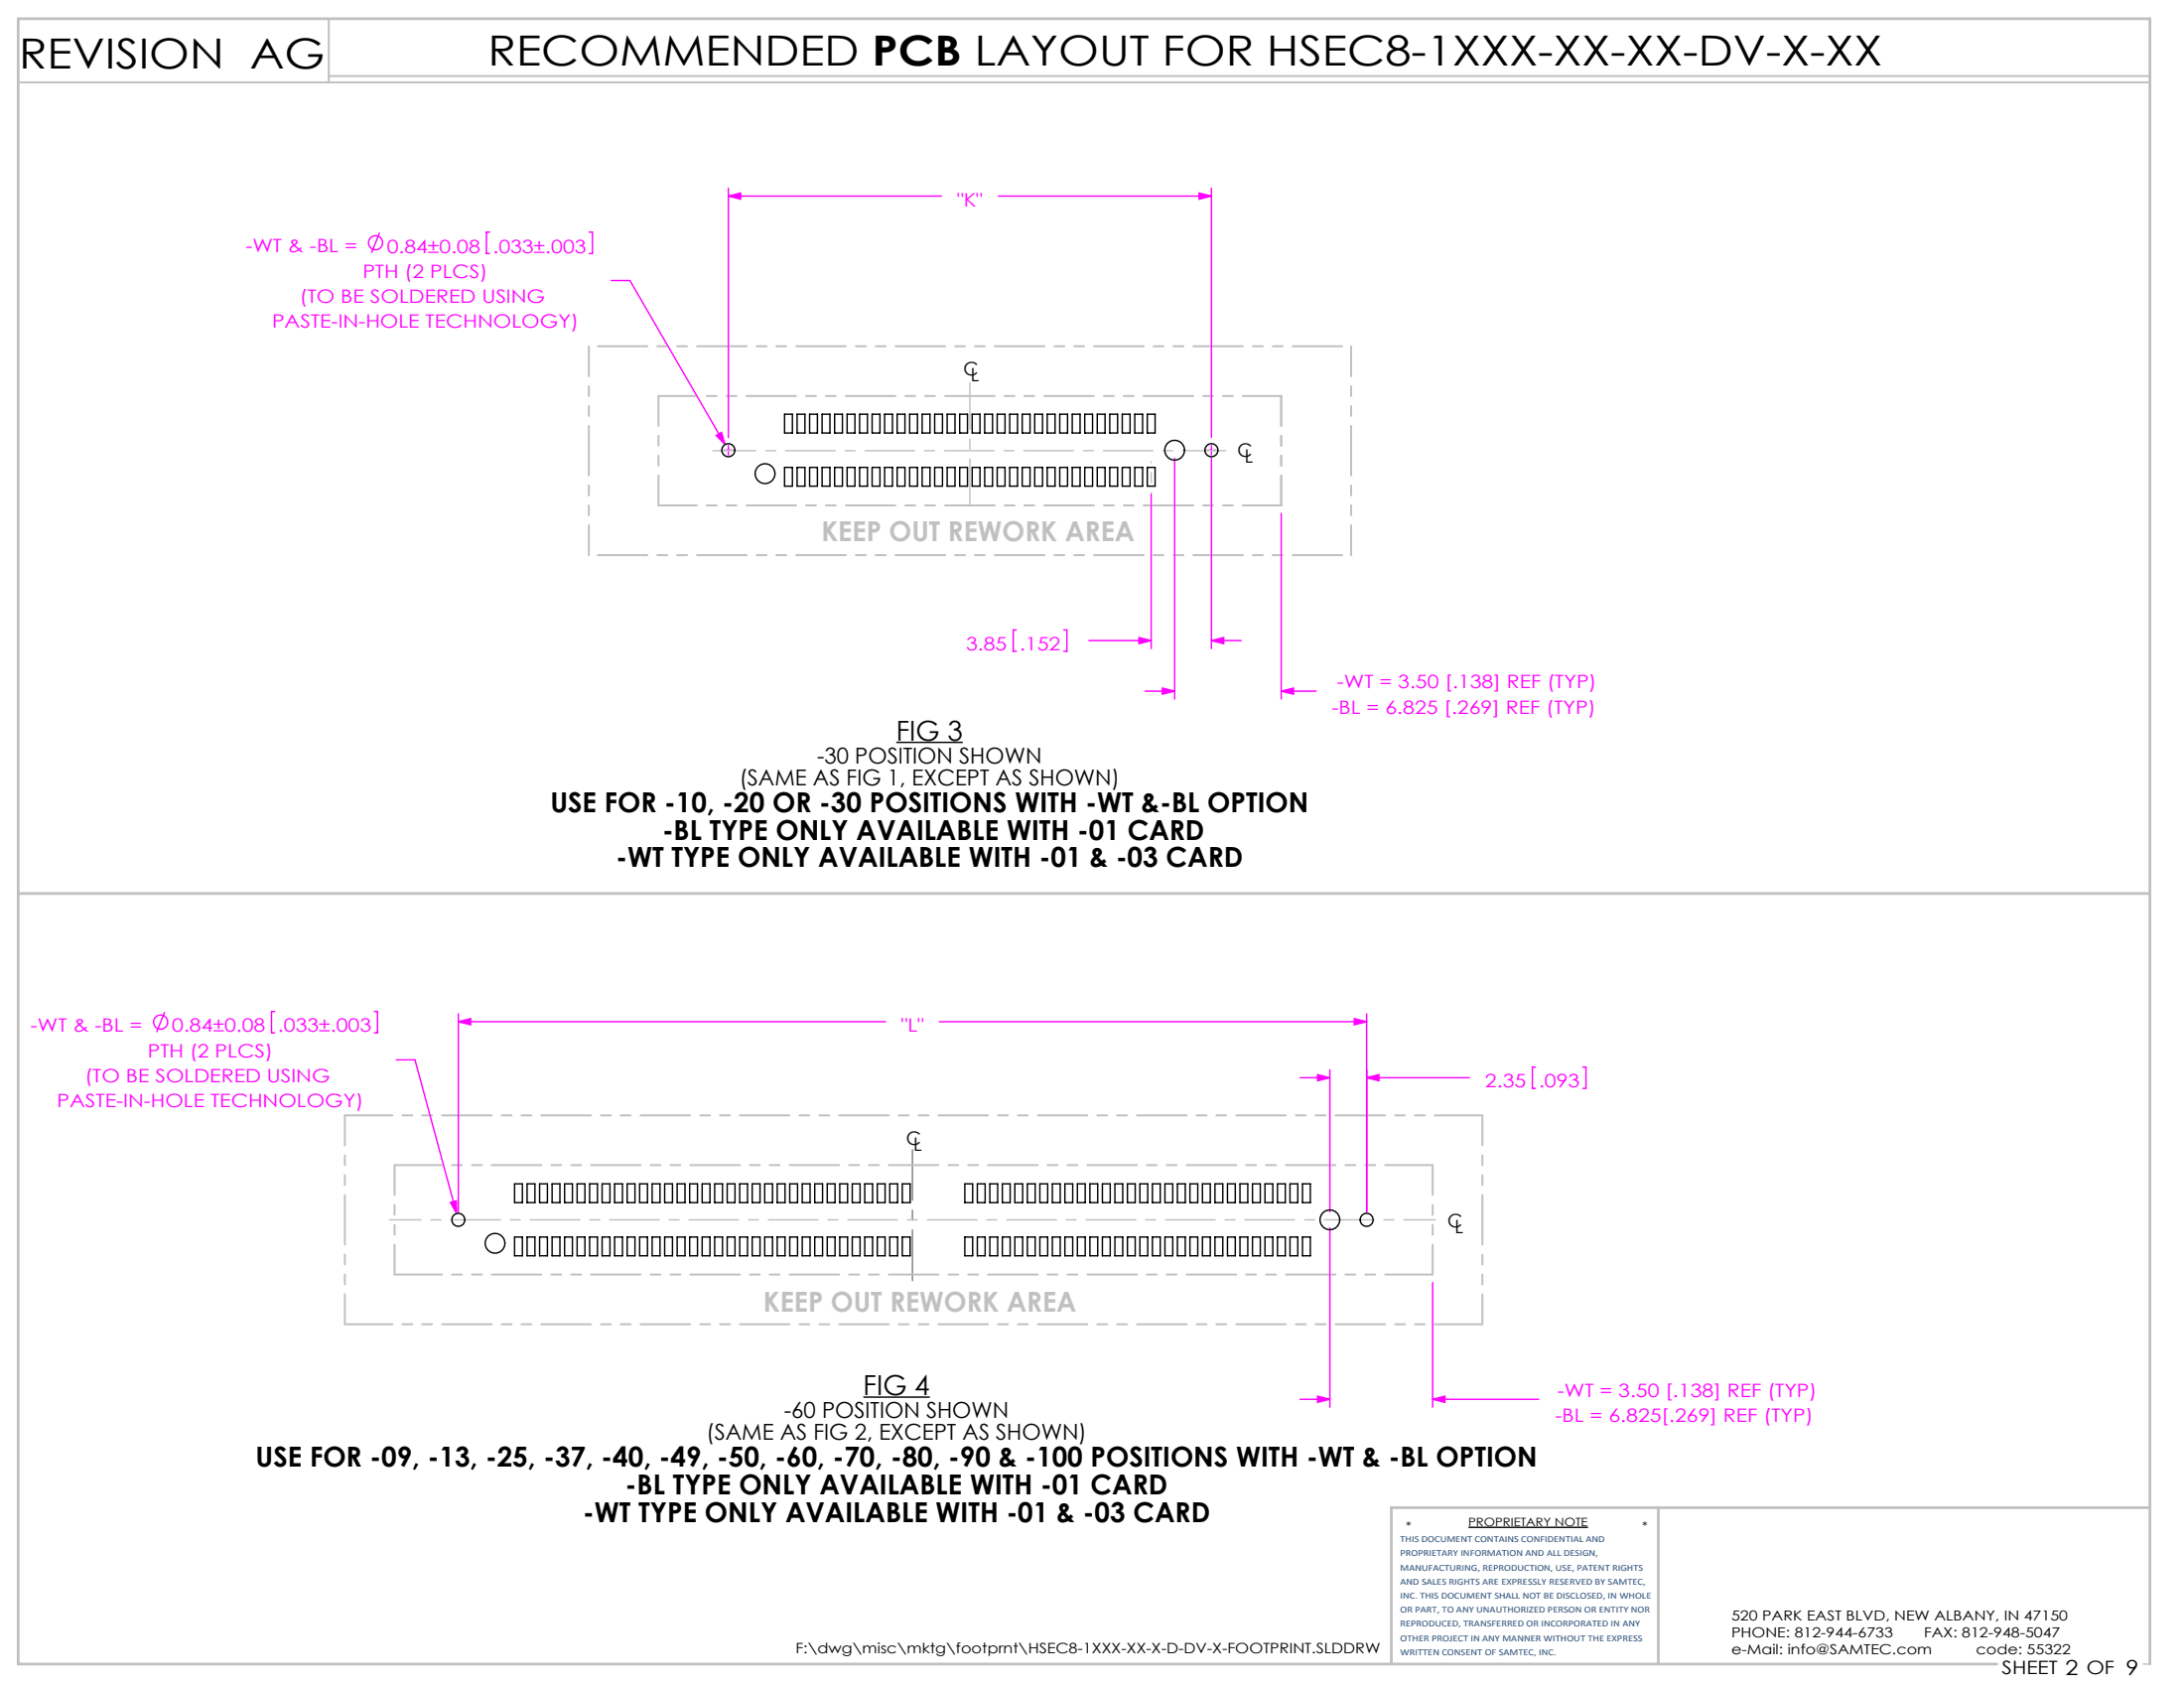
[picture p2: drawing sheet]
<svg xmlns="http://www.w3.org/2000/svg" width="279mm" height="216mm" viewBox="0 0 279 216" stroke-linecap="round" stroke-linejoin="round" font-family="sans-serif">
<path d="M114.7 94.9h8.5M110.4 178.7h8.6M187.9 195.4h15.3" fill="none" stroke="#000" stroke-width=".18"/>
<path d="M274.2 212.8h.8" fill="none" stroke="#c0c0c0" stroke-width=".18"/>
<path d="M2.3 10.5h272.7M42.1 2.4v8.1M42.1 9.7h232.9" fill="none" stroke="#c0c0c0" stroke-width=".25"/>
<path d="M2.3 114.3h272.7M212.2 192.8v20M275 192.8h-97v20M255.5 212.8h-253.2v-210.4h272.7v210.4" fill="none" stroke="#c0c0c0" stroke-width=".35"/>
<g fill="none" stroke="#f0f" stroke-width=".18">
<path d="M48.6 29.8l-1.1 2.5M62.6 29.7h-.4v2.7h.4M75.4 29.7h.4v2.7h-.4M78.2 35.9h2.4l12.2 21M93.2 25.1l1.6-.4v.8zM93.2 24.1v31.9M93.2 25.1h27.2M127.7 25.1h27.3M153.4 24.7l1.6 .4-1.6 .4zM155 24.1v31.9M91.6 55.7l.7-.4 .5 1.6zM92.6 57.6h1.2"/>
<path d="M93.2 57v1.2M150.3 58.6v30.8M154.4 57.6h1.2M155 57v1.2M155 58.6v24.4M147.3 63.2v19.8M163.9 65.7v23.7M130 80.6h-.4v2.7h.4M136.1 80.6h.4v2.7h-.4M139.3 81.9h8M145.7 81.5l1.6 .4-1.6 .4zM146.5 88.4h3.8"/>
<path d="M148.7 88l1.6 .4-1.6 .4zM155 81.9l1.6-.4v.8zM155 81.9h3.8M163.9 88.4l1.6-.4v.8zM163.9 88.4h4.5M21.1 129.4l-1.1 2.6M35.1 129.4h-.4v2.7h.4M47.9 129.4h.4v2.7h-.4M50.7 135.6h2.4l5.3 19.6M58.6 130.7l1.6-.4v.8zM58.6 129.7v25.3M58.6 130.7h54.7"/>
<path d="M120.2 130.7h54.6M166.3 137.8h3.8M168.6 137.5l1.5 .3-1.5 .4zM170.1 136.8v18.2M173.3 130.3l1.5 .4-1.5 .4zM174.8 137.8l1.6-.3v.7zM174.8 129.7v25.3M174.8 137.8h13.2M196.4 136.5h-.4v2.7h.4M202.5 136.5h.4v2.7h-.4M57.6 153.8l.8-.2v1.6zM170.1 157v23"/>
<path d="M166.3 179h3.8M168.6 178.6l1.5 .4-1.5 .4zM183.3 179l1.6-.4v.8zM183.3 164v16M183.3 179h13.5"/>
<circle cx="48" cy="31" r=".9"/>
<circle cx="20.6" cy="130.7" r=".9"/>
</g>
<path d="M116.7 147v16.8" fill="none" stroke="#808080" stroke-width=".18" stroke-dasharray="15.2 1.3 1.3 1.3" stroke-dashoffset="8.8"/>
<path d="M147.3 59.1v4" fill="none" stroke="#c0c0c0" stroke-width=".18" stroke-dasharray="15.2 1.3 1.3 1.3" stroke-dashoffset="15.1"/>
<path d="M49.8 156h133.8" fill="none" stroke="#c0c0c0" stroke-width=".18" stroke-dasharray="6.3 1.3 1.3 1.3" stroke-dashoffset="2.3"/>
<path d="M91.2 57.6h65.6" fill="none" stroke="#c0c0c0" stroke-width=".18" stroke-dasharray="6.3 1.3 1.3 1.3" stroke-dashoffset=".9"/>
<path d="M124.1 49v15.6" fill="none" stroke="#c0c0c0" stroke-width=".18" stroke-dasharray="6.3 1.3 1.3 1.3" stroke-dashoffset=".4"/>
<path d="M44.1 142.7h145.5M50.5 149h132.8M44.1 169.4h145.5M50.5 163h132.8" fill="none" stroke="#c0c0c0" stroke-width=".25" stroke-dasharray="6.3 1.3 1.3 1.3 1.3 1.3" stroke-dashoffset=".3"/>
<path d="M75.3 44.3v26.7M84.2 50.6v14M163.9 50.6v14M172.8 44.3v26.7M44.1 142.7v26.7M50.5 149v14M183.3 149v14M189.6 142.7v26.7" fill="none" stroke="#c0c0c0" stroke-width=".25" stroke-dasharray="6.3 1.3 1.3 1.3 1.3 1.3" stroke-dashoffset="2.5"/>
<path d="M84.2 50.6h79.7M84.2 64.6h79.7" fill="none" stroke="#c0c0c0" stroke-width=".25" stroke-dasharray="6.3 1.3 1.3 1.3 1.3 1.3" stroke-dashoffset="1.4"/>
<path d="M75.3 44.3h97.5M75.3 71h97.5" fill="none" stroke="#c0c0c0" stroke-width=".25" stroke-dasharray="6.3 1.3 1.3 1.3 1.3 1.3" stroke-dashoffset="-1.1"/>
<g fill="#f0f">
<path d="M168.6 178.6l1.5 .4-1.5 .4zM183.3 179l1.6-.4v.8zM145.7 81.5l1.6 .4-1.6 .4zM155 81.9l1.6-.4v.8zM148.7 88l1.6 .4-1.6 .4zM163.9 88.4l1.6-.4v.8z"/>
<path d="M173.3 130.3l1.5 .4-1.5 .4zM58.6 130.7l1.6-.4v.8zM57.6 153.8l.8 1.4v-1.6zM168.6 137.5l1.5 .3-1.5 .4zM174.8 137.8l1.6-.3v.7zM153.4 24.7l1.6 .4-1.6 .4zM93.2 25.1l1.6-.4v.8zM91.6 55.7l1.2 1.2-.5-1.6z"/>
</g>
<g fill="none" stroke="#000" stroke-width=".18">
<path d="M100.4 59.8h1v2.4h-1zM100.4 53h1v2.4h-1zM102 59.8h1v2.4h-1zM102 53h1v2.4h-1zM103.6 59.8h1v2.4h-1zM103.6 53h1v2.4h-1zM105.2 59.8h1v2.4h-1zM105.2 53h1v2.4h-1zM106.8 59.8h1v2.4h-1zM106.8 53h1v2.4h-1zM108.4 59.8h1v2.4h-1zM108.4 53h1v2.4h-1z"/>
<path d="M110 59.8h1v2.4h-1zM110 53h1v2.4h-1zM111.6 59.8h1v2.4h-1zM111.6 53h1v2.4h-1zM113.2 59.8h1v2.4h-1zM113.2 53h1v2.4h-1zM114.8 59.8h1v2.4h-1zM114.8 53h1v2.4h-1zM116.4 59.8h1v2.4h-1zM116.4 53h1v2.4h-1zM118 59.8h1v2.4h-1zM118 53h1v2.4h-1z"/>
<path d="M119.6 59.8h1v2.4h-1zM119.6 53h1v2.4h-1zM121.2 59.8h1v2.4h-1zM121.2 53h1v2.4h-1zM122.8 59.8h1v2.4h-1zM122.8 53h1v2.4h-1zM124.4 59.8h1v2.4h-1zM124.4 53h1v2.4h-1zM126 59.8h1v2.4h-1zM126 53h1v2.4h-1zM127.6 59.8h1v2.4h-1zM127.6 53h1v2.4h-1z"/>
<path d="M129.2 59.8h1v2.4h-1zM129.2 53h1v2.4h-1zM130.8 59.8h1v2.4h-1zM130.8 53h1v2.4h-1zM132.4 59.8h1v2.4h-1zM132.4 53h1v2.4h-1zM134 59.8h1v2.4h-1zM134 53h1v2.4h-1zM135.6 59.8h1v2.4h-1zM135.6 53h1v2.4h-1zM137.2 59.8h1v2.4h-1zM137.2 53h1v2.4h-1z"/>
<path d="M138.8 59.8h1v2.4h-1zM138.8 53h1v2.4h-1zM140.4 59.8h1v2.4h-1zM140.4 53h1v2.4h-1zM142 59.8h1v2.4h-1zM142 53h1v2.4h-1zM143.6 59.8h1v2.4h-1zM143.6 53h1v2.4h-1zM145.2 59.8h1v2.4h-1zM145.2 53h1v2.4h-1zM146.8 59.8h1v2.4h-1zM146.8 53h1v2.4h-1z"/>
<path d="M65.8 151.4h1v2.4h-1zM65.8 158.2h1v2.4h-1zM67.4 151.4h1v2.4h-1zM67.4 158.2h1v2.4h-1zM69 151.4h1v2.4h-1zM69 158.2h1v2.4h-1zM70.6 151.4h1v2.4h-1zM70.6 158.2h1v2.4h-1zM72.2 151.4h1v2.4h-1zM72.2 158.2h1v2.4h-1zM73.8 151.4h1v2.4h-1zM73.8 158.2h1v2.4h-1z"/>
<path d="M75.4 151.4h1v2.4h-1zM75.4 158.2h1v2.4h-1zM77 151.4h1v2.4h-1zM77 158.2h1v2.4h-1zM78.6 151.4h1v2.4h-1zM78.6 158.2h1v2.4h-1zM80.2 151.4h1v2.4h-1zM80.2 158.2h1v2.4h-1zM81.8 151.4h1v2.4h-1zM81.8 158.2h1v2.4h-1zM83.4 151.4h1v2.4h-1zM83.4 158.2h1v2.4h-1z"/>
<path d="M85 151.4h1v2.4h-1zM85 158.2h1v2.4h-1zM86.6 151.4h1v2.4h-1zM86.6 158.2h1v2.4h-1zM88.2 151.4h1v2.4h-1zM88.2 158.2h1v2.4h-1zM89.8 151.4h1v2.4h-1zM89.8 158.2h1v2.4h-1zM91.4 151.4h1v2.4h-1zM91.4 158.2h1v2.4h-1zM93 151.4h1v2.4h-1zM93 158.2h1v2.4h-1z"/>
<path d="M94.6 151.4h1v2.4h-1zM94.6 158.2h1v2.4h-1zM96.2 151.4h1v2.4h-1zM96.2 158.2h1v2.4h-1zM97.8 151.4h1v2.4h-1zM97.8 158.2h1v2.4h-1zM99.4 151.4h1v2.4h-1zM99.4 158.2h1v2.4h-1zM101 151.4h1v2.4h-1zM101 158.2h1v2.4h-1zM102.6 151.4h1v2.4h-1zM102.6 158.2h1v2.4h-1z"/>
<path d="M104.2 151.4h1v2.4h-1zM104.2 158.2h1v2.4h-1zM105.8 151.4h1v2.4h-1zM105.8 158.2h1v2.4h-1zM107.4 151.4h1v2.4h-1zM107.4 158.2h1v2.4h-1zM109 151.4h1v2.4h-1zM109 158.2h1v2.4h-1zM110.6 151.4h1v2.4h-1zM110.6 158.2h1v2.4h-1zM112.2 151.4h1v2.4h-1zM112.2 158.2h1v2.4h-1z"/>
<path d="M113.8 151.4h1v2.4h-1zM113.8 158.2h1v2.4h-1zM115.4 151.4h1v2.4h-1zM115.4 158.2h1v2.4h-1zM123.4 151.4h1v2.4h-1zM123.4 158.2h1v2.4h-1zM125 151.4h1v2.4h-1zM125 158.2h1v2.4h-1zM126.6 151.4h1v2.4h-1zM126.6 158.2h1v2.4h-1zM128.2 151.4h1v2.4h-1zM128.2 158.2h1v2.4h-1z"/>
<path d="M129.8 151.4h1v2.4h-1zM129.8 158.2h1v2.4h-1zM131.4 151.4h1v2.4h-1zM131.4 158.2h1v2.4h-1zM133 151.4h1v2.4h-1zM133 158.2h1v2.4h-1zM134.6 151.4h1v2.4h-1zM134.6 158.2h1v2.4h-1zM136.2 151.4h1v2.4h-1zM136.2 158.2h1v2.4h-1zM137.8 151.4h1v2.4h-1zM137.8 158.2h1v2.4h-1z"/>
<path d="M139.4 151.4h1v2.4h-1zM139.4 158.2h1v2.4h-1zM141 151.4h1v2.4h-1zM141 158.2h1v2.4h-1zM142.6 151.4h1v2.4h-1zM142.6 158.2h1v2.4h-1zM144.2 151.4h1v2.4h-1zM144.2 158.2h1v2.4h-1zM145.8 151.4h1v2.4h-1zM145.8 158.2h1v2.4h-1zM147.4 151.4h1v2.4h-1zM147.4 158.2h1v2.4h-1z"/>
<path d="M149 151.4h1v2.4h-1zM149 158.2h1v2.4h-1zM150.6 151.4h1v2.4h-1zM150.6 158.2h1v2.4h-1zM152.2 151.4h1v2.4h-1zM152.2 158.2h1v2.4h-1zM153.8 151.4h1v2.4h-1zM153.8 158.2h1v2.4h-1zM155.4 151.4h1v2.4h-1zM155.4 158.2h1v2.4h-1zM157 151.4h1v2.4h-1zM157 158.2h1v2.4h-1z"/>
<path d="M158.6 151.4h1v2.4h-1zM158.6 158.2h1v2.4h-1zM160.2 151.4h1v2.4h-1zM160.2 158.2h1v2.4h-1zM161.8 151.4h1v2.4h-1zM161.8 158.2h1v2.4h-1zM163.4 151.4h1v2.4h-1zM163.4 158.2h1v2.4h-1zM165 151.4h1v2.4h-1zM165 158.2h1v2.4h-1zM166.6 151.4h1v2.4h-1zM166.6 158.2h1v2.4h-1z"/>
<circle cx="93.2" cy="57.6" r=".84"/>
<circle cx="150.3" cy="57.6" r="1.27"/>
<circle cx="155" cy="57.6" r=".84"/>
<circle cx="97.9" cy="60.6" r="1.27"/>
<circle cx="58.6" cy="156" r=".84"/>
<circle cx="63.3" cy="159" r="1.27"/>
<circle cx="170.1" cy="156" r="1.27"/>
<circle cx="174.8" cy="156" r=".84"/>
</g>
<g font-size="5.3">
<text x="2.4" y="8.7">REVISION AG</text>
<text x="62.4" y="8.4">RECOMMENDED PCB LAYOUT FOR HSEC8-1XXX-XX-XX-DV-X-XX</text>
</g>
<g font-size="3.5" fill="#c0c0c0">
<text x="105.1" y="69.2">KEEP OUT REWORK AREA</text>
<text x="97.6" y="167.8">KEEP OUT REWORK AREA</text>
</g>
<g font-size="3.5">
<text x="114.7" y="94.7">FIG 3</text>
<text x="70.4" y="103.9">USE FOR -10, -20 OR -30 POSITIONS WITH -WT &amp;-BL OPTION</text>
<text x="84.7" y="107.4">-BL TYPE ONLY AVAILABLE WITH -01 CARD</text>
<text x="78.8" y="110.9">-WT TYPE ONLY AVAILABLE WITH -01 &amp; -03 CARD</text>
<text x="110.4" y="178.4">FIG 4</text>
<text x="32.7" y="187.6">USE FOR -09, -13, -25, -37, -40, -49, -50, -60, -70, -80, -90 &amp; -100 POSITIONS WITH -WT &amp; -BL OPTION</text>
<text x="80" y="191.1">-BL TYPE ONLY AVAILABLE WITH -01 CARD</text>
<text x="74.6" y="194.7">-WT TYPE ONLY AVAILABLE WITH -01 &amp; -03 CARD</text>
</g>
<g font-size="2.8">
<text x="94.6" y="100.4">(SAME AS FIG 1, EXCEPT AS SHOWN)</text>
<text x="104.5" y="97.6">-30 POSITION SHOWN</text>
<text x="90.4" y="184.2">(SAME AS FIG 2, EXCEPT AS SHOWN)</text>
<text x="100.3" y="181.4">-60 POSITION SHOWN</text>
</g>
<g font-size="2.4" fill="#f0f">
<text x="122.4" y="26.4">&quot;K&quot;</text>
<text x="31.4" y="32.3">-WT &amp; -BL =</text>
<text x="46.4" y="35.5">PTH (2 PLCS)</text>
<text x="49.5" y="32.3">0.84±0.08</text>
<text x="63" y="32.3">.033±.003</text>
<text x="34.8" y="42">PASTE-IN-HOLE TECHNOLOGY)</text>
<text x="38.3" y="38.8">(TO BE SOLDERED USING</text>
<text x="123.6" y="83.2">3.85</text>
<text x="130.4" y="83.2">.152</text>
<text x="171" y="88.1">-WT = 3.50 [.138] REF (TYP)</text>
<text x="170.4" y="91.3">-BL = 6.825 [.269] REF (TYP)</text>
<text x="3.9" y="132">-WT &amp; -BL =</text>
<text x="115.3" y="132">&quot;L&quot;</text>
<text x="18.9" y="135.2">PTH (2 PLCS)</text>
<text x="22" y="132">0.84±0.08</text>
<text x="35.6" y="132">.033±.003</text>
<text x="7.3" y="141.7">PASTE-IN-HOLE TECHNOLOGY)</text>
<text x="10.8" y="138.4">(TO BE SOLDERED USING</text>
<text x="190" y="139.1">2.35</text>
<text x="196.9" y="139.1">.093</text>
<text x="199.2" y="178.6">-WT = 3.50 [.138] REF (TYP)</text>
<text x="199" y="181.9">-BL = 6.825[.269] REF (TYP)</text>
</g>
<g font-size="2.4">
<text x="123.2" y="48">C</text>
<text x="124.2" y="48.8">L</text>
<text x="158.3" y="58.4">C</text>
<text x="159.3" y="59.2">L</text>
<text x="115.9" y="146.4">C</text>
<text x="116.9" y="147.2">L</text>
<text x="185.2" y="157">C</text>
<text x="186.1" y="157.8">L</text>
<text x="256.1" y="214.1">SHEET 2 OF 9</text>
</g>
<g font-size="1.8">
<text x="221.5" y="207.2">520 PARK EAST BLVD, NEW ALBANY, IN 47150</text>
<text x="221.5" y="209.4">PHONE: 812-944-6733</text>
<text x="246.1" y="209.4">FAX: 812-948-5047</text>
<text x="101.8" y="211.5">F:\dwg\misc\mktg\footprnt\HSEC8-1XXX-XX-X-D-DV-X-FOOTPRINT.SLDDRW</text>
<text x="221.5" y="211.5">e-Mail: info@SAMTEC.com</text>
<text x="252.8" y="211.5">code: 55322</text>
</g>
<g font-size="1.5">
<text x="179.9" y="195.6">*</text>
<text x="187.9" y="195.3">PROPRIETARY NOTE</text>
<text x="210.1" y="195.7">*</text>
</g>
<g font-size="1.2" fill="#1f497d">
<text x="179.1" y="197.3">THIS DOCUMENT CONTAINS CONFIDENTIAL AND</text>
<text x="179.1" y="199.1">PROPRIETARY INFORMATION AND ALL DESIGN,</text>
<text x="179.1" y="200.9">MANUFACTURING, REPRODUCTION, USE, PATENT RIGHTS</text>
<text x="179.1" y="202.7">AND SALES RIGHTS ARE EXPRESSLY RESERVED BY SAMTEC,</text>
<text x="179.1" y="204.5">INC. THIS DOCUMENT SHALL NOT BE DISCLOSED, IN WHOLE</text>
<text x="179.1" y="206.3">OR PART, TO ANY UNAUTHORIZED PERSON OR ENTITY NOR</text>
<text x="179.1" y="208.1">REPRODUCED, TRANSFERRED OR INCORPORATED IN ANY</text>
<text x="179.1" y="209.9">OTHER PROJECT IN ANY MANNER WITHOUT THE EXPRESS</text>
<text x="179.1" y="211.7">WRITTEN CONSENT OF SAMTEC, INC.</text>
</g>
</svg>
